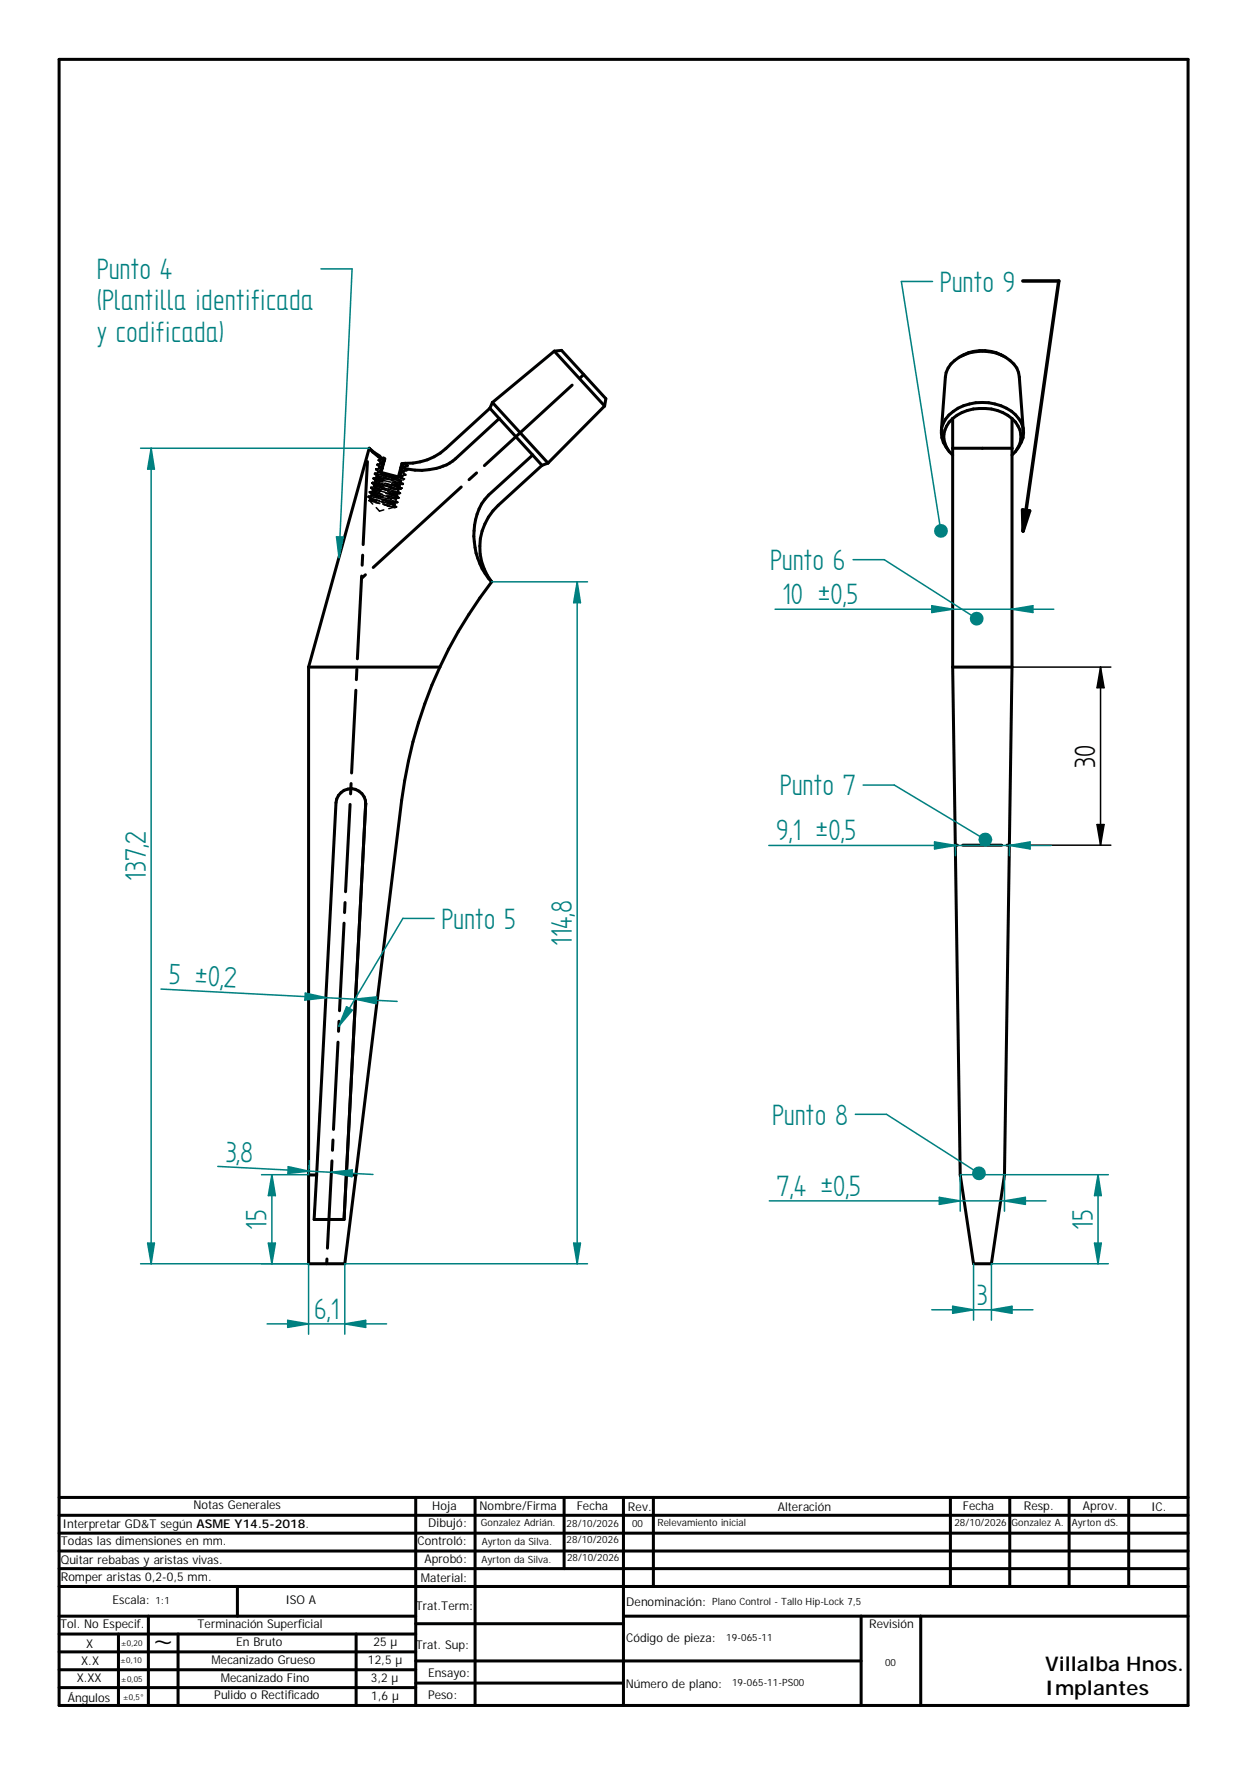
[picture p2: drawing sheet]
<svg xmlns="http://www.w3.org/2000/svg" width="210mm" height="297mm" viewBox="0 0 210 297" stroke-linecap="round" stroke-linejoin="round" font-family="sans-serif">
<g fill="none" stroke="#000" stroke-width=".51">
<path d="M9.9 10h190.1v277h-190.1zM93.3 59.1l8.5 9.2M93.3 59.1l-10.4 8.6M93.3 59.1l1.2-.1 7.5 8.1-.2 1.2M169 59.9a7.3 7.3 0 0 0-7.2 0M62.1 75.4l1.6 1.4 1 .7M62.1 75.4l1.8 1.4M62.1 75.4l-10.2 36.9M64.5 77l.3 .2-.1 .3M64.7 77.5l-.6 2 3 .8 .4-1.6M82.5 68.7l1.5 1.7M82.5 68.7l-7.4 6.8a10.5 10.5 0 0 1-7.5 2.5l-.1 .7"/>
<path d="M82.9 67.7l9.3 10.2M82.9 67.7l-.4 1M84 70.4l5.7 6.2M84 70.4l-7.3 6.8a9.5 9.5 0 0 1-8 1.8l-1.2-.3M89.7 76.6l-7.4 6.7a9.6 9.6 0 0 0-2.5 7.9 11.3 11.3 0 0 0 3 6.7M89.7 76.6l1.5 1.7M91.2 78.3l-7.3 6.7a9.5 9.5 0 0 0-1.1 12.9M92.2 77.9l-1 .4M101.8 68.3l-9.6 9.6M160.4 70.4v41.9M160.4 70.4a3.9 3.9 0 0 0 0 6.2M160.4 75.4h9.9"/>
<path d="M170.3 70.4a3.9 3.9 0 0 1 0 6.2M170.3 70.4v41.9M170.3 70.4a8.2 8.2 0 0 0-9.9 0M171.1 75.7a4.2 4.2 0 0 0-.8-6.5 8.7 8.7 0 0 0-10.6 .6 4.2 4.2 0 0 0-.1 5.9M172.3 72.6l-.7-9.1a4.6 4.6 0 0 0-3.2-3.8 7.2 7.2 0 0 0-8.8 2.2l-.3 .8-.2 .8-.6 9.1M82.8 97.9a78.1 78.1 0 0 0-8.8 14.4M51.9 112.3h22.1M51.9 112.3v100.4h6.1l1.9-15M74 112.3a76.3 76.3 0 0 0-6.4 22.4l-7.7 63M160.4 112.3l1.2 85.4 2.3 15h3l2.2-15 1.2-85.4M160.4 112.3h9.9M61.6 135.2l-3.7 70"/>
<path d="M51.9 197.7h1.4M53.3 197.7l3.3-62.6a2.5 2.5 0 0 1 2.6-2.4 2.5 2.5 0 0 1 2.4 2.7l-3.3 62.3M53.3 197.7l-.4 7.5h5M58.3 197.7h1.6M58.3 197.7l-.4 7.5M9.9 252h190.1M70 252v35M80 252v35M95 252v12M104.9 252v35M110 252v15M160 252v15"/>
<path d="M170 252v15M180 252v15M190 252v15M200 255h-190.1M200 258h-190.1M9.9 272h60.1M9.9 278h60.1M9.9 275h60.1M19.9 275v12M25 272v15M30 275v12M40 267v5"/>
<path d="M59.9 275v12M70 279.5h34.9M70 273.3h34.9M104.9 272h95.1M105 279.5h39.9M144.9 272v15M155 272v15M200 267h-190.1M200 261h-190.1M200 264h-190.1M9.9 284h60.1M9.9 281h60.1"/>
<path d="M70 283.3h34.9"/>
</g>
<g fill="none" stroke="#000" stroke-width=".25">
<path d="M63 79.7h.1M63.1 79.7v.2M63.1 79.7h.1M63.1 79.7l.9 .1M63.1 79.7l.7 .3M63.2 79.6l-.1 .1M63.2 79h.1M63.2 79l.1 .1M63.3 79.8l3.4 .7M63.3 79.8h.1M63.3 79h.1M63.3 79l.2 .1"/>
<path d="M63.3 79h.2M63.5 78.2l.3 .1M63.5 79.1h.1M63.5 78.2v.2M63.5 78.9l-.3 .1M63.5 78.3l.2 .1M63.5 78.1h.1M63.5 79h.1M63.5 79.2l.1 .2M63.5 78.1v.1M63.5 79.5l-.1 .1M63.5 79.5h.1"/>
<path d="M63.5 78.2l.2 .1M63.5 78.1h.3M63.6 79.3h.1M63.6 79.4h.1M63.6 79l-.4-.1 .3 .1M63.6 79.4l1.3 .5M63.7 78.4h.1M63.7 79.3l-.1 .1M63.7 77.5h.3M63.7 77.5l.1 .1M63.7 78.1h-.2M63.7 77.4h.1"/>
<path d="M63.7 78.3h.1M63.7 77.5l.2 .1M63.7 78.5l.1 .1M63.8 77.3h.1M63.8 77.4l.1 .1M63.8 77.3l.2 .1M63.8 78.8h.1M63.8 78.8h-.2M63.8 78.7h.1M63.8 78.6h.1M63.8 79.4h.2M63.8 78.1h.1"/>
<path d="M63.8 78.8l.1 .1M63.8 79.3l.4 .1M63.8 78h.2M63.9 77.6h.1M63.9 79.2l.3 .1M63.9 76.7l.3 .2M63.9 76.7h.1M63.9 76.7l.1 .1M63.9 77.3l-.2 .2M63.9 77.5h.1M63.9 77.7l.1 .2M64 78h.1"/>
<path d="M64 77.9v.1M64 77.8h.1M64 78.6h.2M64 78.7l.1 .1M64 77.4h.1M64 79.1h.1M64 79h.1M64 78.1h.1M64 79l.3 .1M64 79.1l.2 .1M64.1 77.9h.1M64.1 78.5l.3 .1"/>
<path d="M64.1 79.8h.1M64.1 78.4l.3 .1M64.1 79h.1M64.1 79.4h.1M64.1 77l.1 .1v-.1M64.2 77.2v.1M64.2 79h.1M64.2 77.3h.1M64.2 77.2l-.1 .1M64.2 77.8l.2 .1M64.2 77.8h.1M64.2 78.4h.1"/>
<path d="M64.2 78.4h.2M64.2 77h.1M64.2 78.2h.1M64.2 78.8h.1M64.2 78.2l.3 .1M64.2 77.2l.2 .1M64.2 77.2h.1M64.2 77.9l.1 .1M64.3 78.8h.1M64.3 77.1h.1M64.3 77.7l.3 .2M64.3 78.7h.1"/>
<path d="M64.3 78.9h.1M64.3 77.6l.3 .2M64.3 78.2h.1M64.3 77h.1M64.3 79.9l3.1 1.1M64.4 78.2h.1M64.4 77.5h.1M64.4 77.2h.2M64.4 77.5h.3M64.4 77.6h.1M64.4 78.1h.1M64.4 77.6h.2"/>
<path d="M64.5 78.1h.1M64.5 78l.1 .1M64.5 79.7l1.7 .4M64.5 77.9h.1M64.5 77h.1M64.5 77.4l.1 .1M64.5 77.1l.3 .1M64.6 77.5h.1M64.6 77.3h.1M64.7 77.5h.1M64.7 77.3h.1h-.1M65.8 79.9l1.6 .6"/>
<path d="M67.1 79.8l.1 .1M67.2 79.8l.3 .1M67.2 79.7l.3 .1M67.2 79.6l.3 .1M67.2 79.9h.1M67.3 79.5h.2M67.3 79.2l.1 .1M67.4 79.9l.1 .1M67.4 79l.3 .1M67.4 79.3h.1M67.4 79.1h.1M67.4 79h.3"/>
<path d="M67.4 78.8l.3 .1M67.5 79.7h.1M67.5 80h.1M67.5 79.5h.1M67.5 78.7l.2 .1M67.5 78.7h.2M67.6 79.1l.1 .1M67.6 79.3h.1M67.6 78.3h.1M67.6 78.3h.3M67.6 78.2h.3M67.6 78.5h.1"/>
<path d="M67.6 78.1h.1M67.6 78.5h-.1h.1M67.7 78.9h.1M67.7 79.5h.2M67.7 79.4l.1 .1M67.7 78.8h.1M67.7 78.1h.1M67.7 79.2h.1M67.7 78.1h.2M67.8 78.4h.1M67.8 78.5h.1M67.8 79.5h.1"/>
<path d="M67.8 79.5l.1 .1M67.8 79.2l.1 .1M67.8 79.3h.1M67.9 79.4h.1M67.9 79.8l.2 .1M67.9 79.3h.1M67.9 80h.2M67.9 78.7h.2M67.9 78.7h.1M67.9 79.7l.3 .1M67.9 78.4h.1M67.9 78.1h.1"/>
<path d="M67.9 79.8l.3 .1v.1M67.9 79.8h.1M68 79.3h-.1M68 78.7l.2 .1M68 78.1h.1M68 78.7h.1M68 78.5h.1M68.1 78.7h.1M68.1 79l.2 .2M68.1 78.1h.1M68.1 78.6h.1M68.1 78.5v.1"/>
<path d="M68.1 79.8h.1M68.1 79.2h.1M68.1 79.9h.1M68.1 79.2h.2M68.1 78h.1M68.1 78.5h.1M68.1 79h.3M68.2 80h.1M68.2 78h.1M68.2 80h-.2M68.2 79.1h.2M68.2 79.1h.1"/>
<path d="M68.2 79.8h.1M68.2 78.5l-.1 .1M68.2 78.3h.4M68.3 78l.1 .1M68.3 79l.1 .1M68.3 79.2h.1M68.3 78.4h.1M68.3 78.4h.2M68.4 79.2h.1M68.4 78.3l.1 .1M68.4 79.2h-.2M68.4 79h.1"/>
<path d="M68.4 79.1v.1M68.5 78.2l.1 .1M68.5 78.4h.1M68.5 78.3h.1M68.6 78.4h.1M68.6 78.3l-.2 .2M62 83.7h.1M62 83.6h.1M62 83.7l2.8 .9M62 83.6l.5 .1M62.1 83.5l4.8 1v.1M62.1 83.5h.1"/>
<path d="M62.1 84.2l.4 .1M62.1 83.5h-.1v.2M62.2 82.8h.1M62.2 82.9l.1 .1M62.2 83.9l.1 .1M62.2 82.9l2.1 .8M62.2 82.8l.2 .1M62.2 84.3l.5 .5M62.3 84.1v.1M62.3 84.2h.1M62.3 82.8l2.1 .4M62.3 84h.1"/>
<path d="M62.3 84.2l1.1 .2M62.3 84.2l.5 .3M62.4 84l.8 .4M62.4 84l1.5 .2M62.4 82.7l-.2 .1M62.4 82.1h.1M62.4 82v.1M62.4 82.1l.1 .1M62.4 83.1l.1 .1M62.4 82.9l.9 .2M62.4 82.1l1.6 .6M62.4 82.1l1.8 .3"/>
<path d="M62.4 82.9l2.1 .7M62.5 83.4h.1M62.5 83.4h-.1M62.5 83.2h.1M62.5 83.4l.7 .1M62.6 83.3l.6 .2M62.6 83.2l1.3 .2M62.6 82h-.2M62.6 81.3h.1M62.6 81.2v.1M62.6 81.3l.1 .1M62.6 82.3l.1 .2"/>
<path d="M62.6 81.2h.1M62.7 81.4l.9 .3M62.7 81.3l2.3 .5M62.7 81.2h.1M62.7 82.6h.1M62.7 82.6l-.1 .1M62.7 81.2l.8 .2M62.7 81.3l2 .7M62.7 82.5h.1M62.7 82.7l2.8 1M62.7 82.6l.5 .1M62.8 82.4l1.3 .3"/>
<path d="M62.8 82.4h.1M62.8 82.5l1.2 .5M62.8 81.2h-.1M62.8 80.6h.1M62.8 80.5v.1M62.8 80.5l.3 .1M62.8 80.5l1.5 .2M62.8 81.6l.1 .1M62.9 80.6l.3 .1M62.9 80.6h.2M62.9 81.8v.1M62.9 81.9h-.1"/>
<path d="M62.9 81.9h.1M62.9 84.5l.4 .1M62.9 81.7h.1M62.9 81.9a9.3 9.3 0 0 0 3.1 .8l1.1 .2M62.9 81.9l2.8 .5M63 81.7l.6 .3M63 81.7l1.3 .2M63 80.4h-.1M63 80.8l.2 .1M63.1 80.6l2.7 .6M63.1 80.6l1.2 .4M63.1 81l-.1 .1"/>
<path d="M63.2 80.9h.1M63.2 80.9l1.3 .5M63.2 80.9l1.3 .2M63.2 83.5l.6 .2M63.2 83.5l2.7 .6M63.2 80.1h.2M63.3 81.2l3.3 1.2M63.3 84.6l.6 .2M63.3 84.6l.6 .1M63.3 80.3h.1M63.3 80.3h-.1M63.3 85.4l.6 .6 .7-.2"/>
<path d="M63.4 80.1h.1M63.4 80.3h.4M63.4 80.3h.1M63.4 80.4l1.1 .4M63.4 80.2l.4 .1M63.4 80.1l1.3 .2M63.5 82.4l3.6 1.3M63.8 80.3l.9 .3M63.8 80.3l1.6 .4M64.2 84.1l2.1 .8M64.3 84.1l2.6 .5M64.3 82.2l1.2 .4"/>
<path d="M64.3 81.5l1.6 .4M64.3 84.4h.1M64.3 84.4l2.3 .8M64.4 84.8l1.2 .4M64.4 80.8l.2 .1M64.5 84.8l1.1 .3M64.5 80.3l3.2 1.1M64.6 84.9l1 .3M64.6 80.3l1.5 .5M64.7 81.4h.1M64.7 81.4l2.4 .4M64.9 81.3l2.4 .9"/>
<path d="M64.9 83.1l1.8 .3M65.1 80.1l1.9 .4M65.1 84.2l1.2 .5M65.1 83.4l2 .4M65.2 84.5l1.1 .2M65.2 85.1h.1M65.2 85.1l1.5 .2-.2 .1M65.2 84.7h.1M65.2 84.7l1.1 .2M65.2 82.8l.8 .3M65.3 83.7l1.2 .2M65.3 83.4l1.3 .5"/>
<path d="M65.3 82.3l1.8 .6M65.4 80.7h.1M65.5 83l.5 .1M65.5 83.7h.1M65.7 83.3l1.2 .4M65.7 82.2l.9 .2M65.8 81.9l1.2 .4M65.9 81.4l1.4 .2-.1 .1M66 82.8l1.3 .3M66 81.6l1.5 .5M66 81.1l1.2 .5M66 85.3l.4 .1"/>
<path d="M66 83.1h.4M66.1 84.2l.7 .3M66.1 80.6l1.4 .3h-.1M66.2 81.1l1.6 .3M66.2 85.2h.1M66.2 85.2l.4 .1M66.2 82.9l.6 .2M66.2 80.3l1.2 .5M66.2 85.4l-.8 .2M66.3 84.9h.1M66.3 81.4l.8 .4M66.3 84.7h.1"/>
<path d="M66.3 84.9l.2 .1M66.4 84.7h.1M66.4 84.7v.1M66.4 83.1l.4 .1M66.4 83.1l.3 .2M66.4 85.4h.1M66.5 85.3h.1M66.5 84.1h.1M66.5 84.1l.2 .1M66.6 83.9h.1M66.6 84h.1M66.6 82.4h.5l-.1 .1"/>
<path d="M66.6 85.2l.1 .1M66.6 82.4h.1M66.6 85.3h.1M66.6 83.7h.3M66.6 85.2h.1M66.7 85.3v.1M66.7 85.3h.1M66.7 83.3h.1M66.7 83.9h-.1M66.8 83.4l.1 .1M66.8 83.4h.1M66.8 83.1h.1"/>
<path d="M66.8 83.2h.1M66.8 84.4l.1 .1M66.8 82.1l.5 .1M66.8 84.5h.1M66.8 82.7l.6 .2M66.9 83.7l.2 .1M66.9 84.6h-.2M66.9 83.7h.2M66.9 83.1l-.1 .1M67 82.6h.1M67 82.6l.1 .1M67 81.1l.7 .3"/>
<path d="M67 82.3h.1M67 83.6l.1 .1M67.1 83.8h.1M67.1 80.3l.8 .3M67.1 82.9l.2 .1M67.1 80.2h.1M67.1 83.8l-.2 .1M67.1 80l.1 .1h-.1M67.1 82.9h.3M67.1 83.7v.1M67.1 82.4h-.1M67.1 81.8h.1"/>
<path d="M67.2 81.8l.1 .1M67.2 81.1h.2M67.2 81.8h.1M67.2 81.6h.1M67.2 80.3h.1M67.2 82.8l.1 .1M67.2 80.1h.1M67.2 81.6h.2M67.3 83h.1M67.3 82.2h.2M67.3 83.1h-.2M67.3 82.2h.3l-.2 .1-.6-.1"/>
<path d="M67.4 82.9l-.1 .2M67.4 81h.1M67.4 80.1h.1M67.4 81l.1 .2M67.4 81.1h.1M67.4 80.5h.1M67.4 80.8h.1M67.4 82.1l.1 .1M67.5 82.2h.1M67.5 80.2h.1M67.5 82.1h.1M67.5 82.3h-.1"/>
<path d="M67.6 80.8l-.2 .1M67.6 80.3l.1 .1M67.6 80.2h.1M67.6 80l.1 .1M67.6 80.1h.1M67.6 80.3h.1M67.6 80.3h-.1M67.6 81.3l.2 .1M67.7 81.4h.1M67.7 81.5h.1M67.7 80.1h.1M67.7 81.5h-.1"/>
<path d="M67.8 80.1h-.2M67.8 81.4l-.1 .1M67.9 80.5l.1 .1M67.9 80.6h.1M68 80.6l-.2 .2M56.4 138.7l-.2 3.6M56.9 133.9l-.3 1.2-.1 1.8M56.9 133.9h.1M57.9 133a2.53 2.53 0 0 1 2.4 .1M61.2 134l.3 .6 .1 .6M61.6 135.2h.1M55.5 154.9l-.2 3.6"/>
<path d="M55.8 149.5l-.2 3.6M56.1 144.1l-.2 3.6M54.4 176.5l-.2 3.5M54.7 171.1l-.2 3.6M54.9 165.7l-.1 3.5M55.2 160.3l-.2 3.6M51.9 197.7h.5M52.9 197.7h.4l-.1 2.5M53.3 198.1l-.2 3.5M53.6 192.7l-.3 3.5M53.8 187.3l-.2 3.5M54.1 181.9l-.2 3.5"/>
<path d="M58.8 197.7h-.5l-.1 2.5M59.4 197.7h.5M52.9 205.2h1.7M53 202.7l-.1 2.5M58 202.7l-.1 2.5h-1.6"/>
</g>
<path d="M23.7 75.4h38.4M23.7 212.7h28.2M24.8 209.2h1.2l-.6 3.5z" fill="none" stroke="#008080" stroke-width=".25"/>
<path d="M24.8 209.2h1.2l-.6 3.5z" fill="#008080"/>
<path d="M25.4 75.4l.6 3.6h-1.2z" fill="none" stroke="#008080" stroke-width=".25"/>
<path d="M25.4 75.4l.6 3.6h-1.2z" fill="#008080"/>
<path d="M25.4 75.4v137.3M82.8 97.9h16.1M58 212.7h40.9M96.6 209.2h1.1l-.5 3.5z" fill="none" stroke="#008080" stroke-width=".25"/>
<g fill="none" stroke="#000" stroke-width=".51">
<path d="M61.8 77.7l-.7 14M80.2 79.6l-1.2 1.1M96.3 64.8l-14.8 13.6M98.3 63l-.6 .6M60.9 96.9l-.7 14M61 93.4v1.7M61.5 96.7l-.6 .6M77.6 82l-14.8 13.5M59.9 116.2l-.7 13.9M60.1 112.6l-.1 1.8M58.9 135.4l-.7 14.7M59.1 131.9l-.1 1.7"/>
<path d="M57.9 155.4l-.8 14.7M58.1 151.9l-.1 1.7M56.9 175.4l-.8 14.7M57.1 171.9l-.1 1.7M55.9 195.4l-.8 14.7M56 191.9v1.7M55 211.9v.8"/>
</g>
<path d="M96.6 209.2h1.1l-.5 3.5z" fill="#008080"/>
<path d="M97.2 97.9l.5 3.5h-1.1z" fill="none" stroke="#008080" stroke-width=".25"/>
<path d="M97.2 97.9l.5 3.5h-1.1z" fill="#008080"/>
<path d="M97.2 97.9v114.8M44 197.7h7.9M45.8 197.7l.6 3.5h-1.2zM44 212.7h7.9" fill="none" stroke="#008080" stroke-width=".25"/>
<path d="M45.8 197.7l.6 3.5h-1.2z" fill="#008080"/>
<path d="M45.2 209.2h1.2l-.6 3.5z" fill="none" stroke="#008080" stroke-width=".25"/>
<path d="M45.2 209.2h1.2l-.6 3.5z" fill="#008080"/>
<path d="M45.8 197.7v15M52.1 195.3l-.2 2.4M55.8 197.3l3.5-.4-.1 1.1z" fill="none" stroke="#008080" stroke-width=".25"/>
<path d="M55.8 197.3l3.5-.4-.1 1.1z" fill="#008080"/>
<path d="M48.5 196.3l3.5 .8-3.5 .4z" fill="none" stroke="#008080" stroke-width=".25"/>
<path d="M48.5 196.3l3.5 .8-3.5 .4z" fill="#008080"/>
<path d="M51.4 167.1l3.4 .8-3.5 .4zM36.7 196.3l26.1 1.4" fill="none" stroke="#008080" stroke-width=".25"/>
<path d="M51.4 167.1l3.4 .8-3.5 .4z" fill="#008080"/>
<path d="M59.8 168.1l3.6-.3-.1 1.1z" fill="none" stroke="#008080" stroke-width=".25"/>
<path d="M59.8 168.1l3.6-.3-.1 1.1z" fill="#008080"/>
<path d="M27.1 166.5l39.7 2M51.9 212.7v11.8M58 212.7v11.8M58 222.8l3.6-.6v1.2z" fill="none" stroke="#008080" stroke-width=".25"/>
<path d="M58 222.8l3.6-.6v1.2z" fill="#008080"/>
<path d="M48.4 222.2l3.5 .6-3.5 .6z" fill="none" stroke="#008080" stroke-width=".25"/>
<path d="M48.4 222.2l3.5 .6-3.5 .6z" fill="#008080"/>
<path d="M156.8 101.9l3.6 .6-3.6 .6zM45 222.8h20.1" fill="none" stroke="#008080" stroke-width=".25"/>
<path d="M156.8 101.9l3.6 .6-3.6 .6z" fill="#008080"/>
<path d="M170.3 102.5l3.6-.6v1.2z" fill="none" stroke="#008080" stroke-width=".25"/>
<path d="M170.3 102.5l3.6-.6v1.2z" fill="#008080"/>
<path d="M130.5 102.5h46.9M161.6 197.7v6.1M169.1 197.7v6.1M158.1 201.5l3.5 .6-3.5 .6z" fill="none" stroke="#008080" stroke-width=".25"/>
<path d="M158.1 201.5l3.5 .6-3.5 .6z" fill="#008080"/>
<path d="M169.1 202.1l3.5-.6v1.2z" fill="none" stroke="#008080" stroke-width=".25"/>
<path d="M169.1 202.1l3.5-.6v1.2z" fill="#008080"/>
<path d="M161.6 197.7h25M184.8 197.7l.6 3.5h-1.2zM129.5 202.1h46.6M166.9 212.7h19.7" fill="none" stroke="#008080" stroke-width=".25"/>
<path d="M184.8 197.7l.6 3.5h-1.2z" fill="#008080"/>
<path d="M184.2 209.2h1.2l-.6 3.5z" fill="none" stroke="#008080" stroke-width=".25"/>
<path d="M184.2 209.2h1.2l-.6 3.5z" fill="#008080"/>
<path d="M184.8 197.7v15M163.9 212.7v9.5M166.9 212.7v9.5M166.9 220.4l3.4-.6v1.2z" fill="none" stroke="#008080" stroke-width=".25"/>
<path d="M166.9 220.4l3.4-.6v1.2z" fill="#008080"/>
<path d="M160.4 219.8l3.5 .6-3.5 .6z" fill="none" stroke="#008080" stroke-width=".25"/>
<path d="M160.4 219.8l3.5 .6-3.5 .6z" fill="#008080"/>
<path d="M157.3 141.7l3.5 .6-3.5 .6zM160.8 142.2v1.8M169.9 142.2v1.8M156.8 220.4h17.1" fill="none" stroke="#008080" stroke-width=".25"/>
<path d="M160.8 142.2h.4M162.1 142.2h6.5M169.5 142.2h.4" fill="none" stroke="#000" stroke-width=".51"/>
<path d="M170.3 112.3h16.7M185.3 112.3v29.9M185.3 112.3l.5 3.4h-1.1zM184.7 138.8h1.1l-.5 3.4zM169.9 142.2h17.1" fill="none" stroke="#000" stroke-width=".25"/>
<path d="M185.3 112.3l.5 3.4h-1.1zM184.7 138.8h1.1l-.5 3.4z" fill="#000"/>
<path d="M157.3 141.7l3.5 .6-3.5 .6z" fill="#008080"/>
<path d="M169.9 142.3l3.5-.6v1.2z" fill="none" stroke="#008080" stroke-width=".25"/>
<path d="M169.9 142.3l3.5-.6v1.2z" fill="#008080"/>
<path d="M59.3 45.3l-2.2 48.6M129.4 142.3h47.5" fill="none" stroke="#008080" stroke-width=".25"/>
<path d="M56.6 90.3l1.2 .1-.7 3.5z" fill="#008080"/>
<path d="M54 45.3h5.3M151.7 47.4l6.7 42M56.6 90.3l1.2 .1-.7 3.5z" fill="none" stroke="#008080" stroke-width=".25"/>
<circle cx="158.4" cy="89.3" r="1.17" fill="#008080"/>
<path d="M151.7 47.4h5.3M148.8 94.2l15.6 9.9" fill="none" stroke="#008080" stroke-width=".25"/>
<path d="M172.2 47.3h6l-6 42.1M172.1 85.8l1.2 .2-1.1 3.4z" fill="none" stroke="#000" stroke-width=".59"/>
<path d="M172.1 85.8l1.2 .2-1.1 3.4z" fill="#000"/>
<circle cx="164.4" cy="104.1" r="1.17" fill="#008080"/>
<path d="M143.6 94.2h5.2M150.5 132.1l15.4 9.2" fill="none" stroke="#008080" stroke-width=".25"/>
<circle cx="165.9" cy="141.3" r="1.18" fill="#008080"/>
<path d="M145.3 132.1h5.2M149.2 187.5l15.6 10" fill="none" stroke="#008080" stroke-width=".25"/>
<circle cx="164.8" cy="197.5" r="1.17" fill="#008080"/>
<path d="M67.8 154.6l-10.8 18.1M144 187.5h5.2" fill="none" stroke="#008080" stroke-width=".25"/>
<path d="M58.3 169.4l1 .6-2.3 2.7z" fill="#008080"/>
<path d="M67.8 154.6h5.3M58.3 169.4l1 .6-2.3 2.7z" fill="none" stroke="#008080" stroke-width=".25"/>
<g font-size="5.6" fill="#008080">
<text x="16.3" y="47">Punto 4</text>
<text x="16.3" y="52.2">(Plantilla identificada</text>
<text x="158.2" y="49.1">Punto 9</text>
<text x="16.3" y="57.5">y codificada)</text>
<text x="129.6" y="95.9">Punto 6</text>
<text x="131.7" y="101.6">10 u0,5</text>
<text x="131.3" y="133.9">Punto 7</text>
<text x="130.6" y="141.4">9,1 u0,5</text>
<text x="24.6" y="148.2" transform="rotate(-90 24.6 148.2)">137,2</text>
<text x="74.3" y="156.3">Punto 5</text>
<text x="96.3" y="159.2" transform="rotate(-90 96.3 159.2)">114,8</text>
<text x="28.4" y="165.7" transform="rotate(3 28.4 165.7)">5 u0,</text>
<text x="37.6" y="166.1" transform="rotate(3 37.6 166.1)">2</text>
<text x="130" y="189.3">Punto 8</text>
<text x="37.9" y="195.5" transform="rotate(3 37.9 195.5)">3,</text>
<text x="40.4" y="195.6" transform="rotate(3 40.4 195.6)">8</text>
<text x="130.7" y="201.2">7,4 u0,5</text>
<text x="44.9" y="206.9" transform="rotate(-90 44.9 206.9)">15</text>
<text x="183.9" y="206.9" transform="rotate(-90 183.9 206.9)">15</text>
<text x="52.9" y="221.9">6,1</text>
<text x="164.4" y="219.5">3</text>
</g>
<g font-size="5.6">
<text x="184.4" y="129.2" transform="rotate(-90 184.4 129.2)">30</text>
<text x="25.9" y="278.4">~</text>
</g>
<g font-size="3.4">
<text x="175.9" y="281.1">Villalba Hnos.</text>
<text x="175.9" y="285.2">Implantes</text>
</g>
<g font-size="2">
<text x="10.5" y="257.1">Interpretar GD&amp;T segúnASME Y14.5-2018.</text>
<text x="32.6" y="254">Notas Generales</text>
<text x="72.1" y="257">Dibujó:</text>
<text x="72.7" y="254.2">Hoja</text>
<text x="80.7" y="254">Nombre/Firma</text>
<text x="97.1" y="254.1">Fecha</text>
<text x="105.7" y="254.3">Rev.</text>
<text x="130.9" y="254.2">Alteración</text>
<text x="162.1" y="254.1">Fecha</text>
<text x="172.3" y="254.1">Resp.</text>
<text x="182.3" y="254.1">Aprov.</text>
<text x="193.8" y="254.2">IC.</text>
<text x="10.2" y="260.1">Todas las dimensiones en mm.</text>
<text x="10.2" y="263.1">Quitar rebabas y aristas vivas.</text>
<text x="70.3" y="260.1">Controló:</text>
<text x="71.5" y="263.1">Aprobó:</text>
<text x="10.2" y="266">Romper aristas 0,2-0,5 mm.</text>
<text x="70.8" y="266.2">M</text>
<text x="72.4" y="266.2">aterial:</text>
<text x="10.1" y="274.1">Tol. No Especif.</text>
<text x="18.9" y="270">Escala:</text>
<text x="33.2" y="274.1">Terminación Superficial</text>
<text x="48" y="270">ISO A</text>
<text x="70" y="270.9">Trat.Term:</text>
<text x="105.4" y="270.3">Denominación:</text>
<text x="146.3" y="274">Revisión</text>
<text x="13.7" y="280.2">X.X</text>
<text x="14.5" y="277.3">X</text>
<text x="35.6" y="280.1">M</text>
<text x="37.2" y="280.1">ecanizado Grueso</text>
<text x="39.8" y="277.1">En Bruto</text>
<text x="61.9" y="280.1">12,5 µ</text>
<text x="62.9" y="277">25 µ</text>
<text x="70" y="277.5">Trat. Sup:</text>
<text x="105.4" y="276.4">Código de pieza:</text>
<text x="11.4" y="286.4">Ángulos</text>
<text x="12.9" y="283.1">X.XX</text>
<text x="36.1" y="286">Pulido o Rectificado</text>
<text x="37.2" y="283.1">M</text>
<text x="38.7" y="283.1">ecanizado Fino</text>
<text x="62.4" y="283.1">3,2 µ</text>
<text x="62.5" y="286.1">1,6 µ</text>
<text x="72.1" y="282.2">Ensayo:</text>
<text x="72.1" y="285.9">Peso:</text>
<text x="105.3" y="284.1">Número de plano:</text>
</g>
<g font-size="1.7">
<text x="80.9" y="256.9">Gonzalez Adrián.</text>
<text x="95.4" y="257">28/10/2026</text>
<text x="106.4" y="256.9">00</text>
<text x="110.7" y="256.9">Relevamiento inicial</text>
<text x="160.7" y="256.8">28/10/2026</text>
<text x="170.3" y="256.8">Gonzalez A.</text>
<text x="180.4" y="256.8">Ayrton dS.</text>
<text x="81" y="263">Ayrton da Silva.</text>
<text x="81.1" y="260.1">Ayrton da Silva.</text>
<text x="95.4" y="259.8">28/10/2026</text>
<text x="95.5" y="262.7">28/10/2026</text>
<text x="26.2" y="270">1:1</text>
<text x="119.9" y="270">Plano Control - Tallo Hip-Lock 7,5</text>
<text x="122.3" y="276.1">19-065-11</text>
<text x="149" y="280.4">00</text>
<text x="123.2" y="283.7">19-065-11-PS00</text>
</g>
<g font-size="1.4">
<text x="20.2" y="279.9">±0,10</text>
<text x="20.3" y="277">±0,20</text>
<text x="20.4" y="283">±0,05</text>
<text x="20.7" y="286.1">±0,5°</text>
</g>
</svg>
